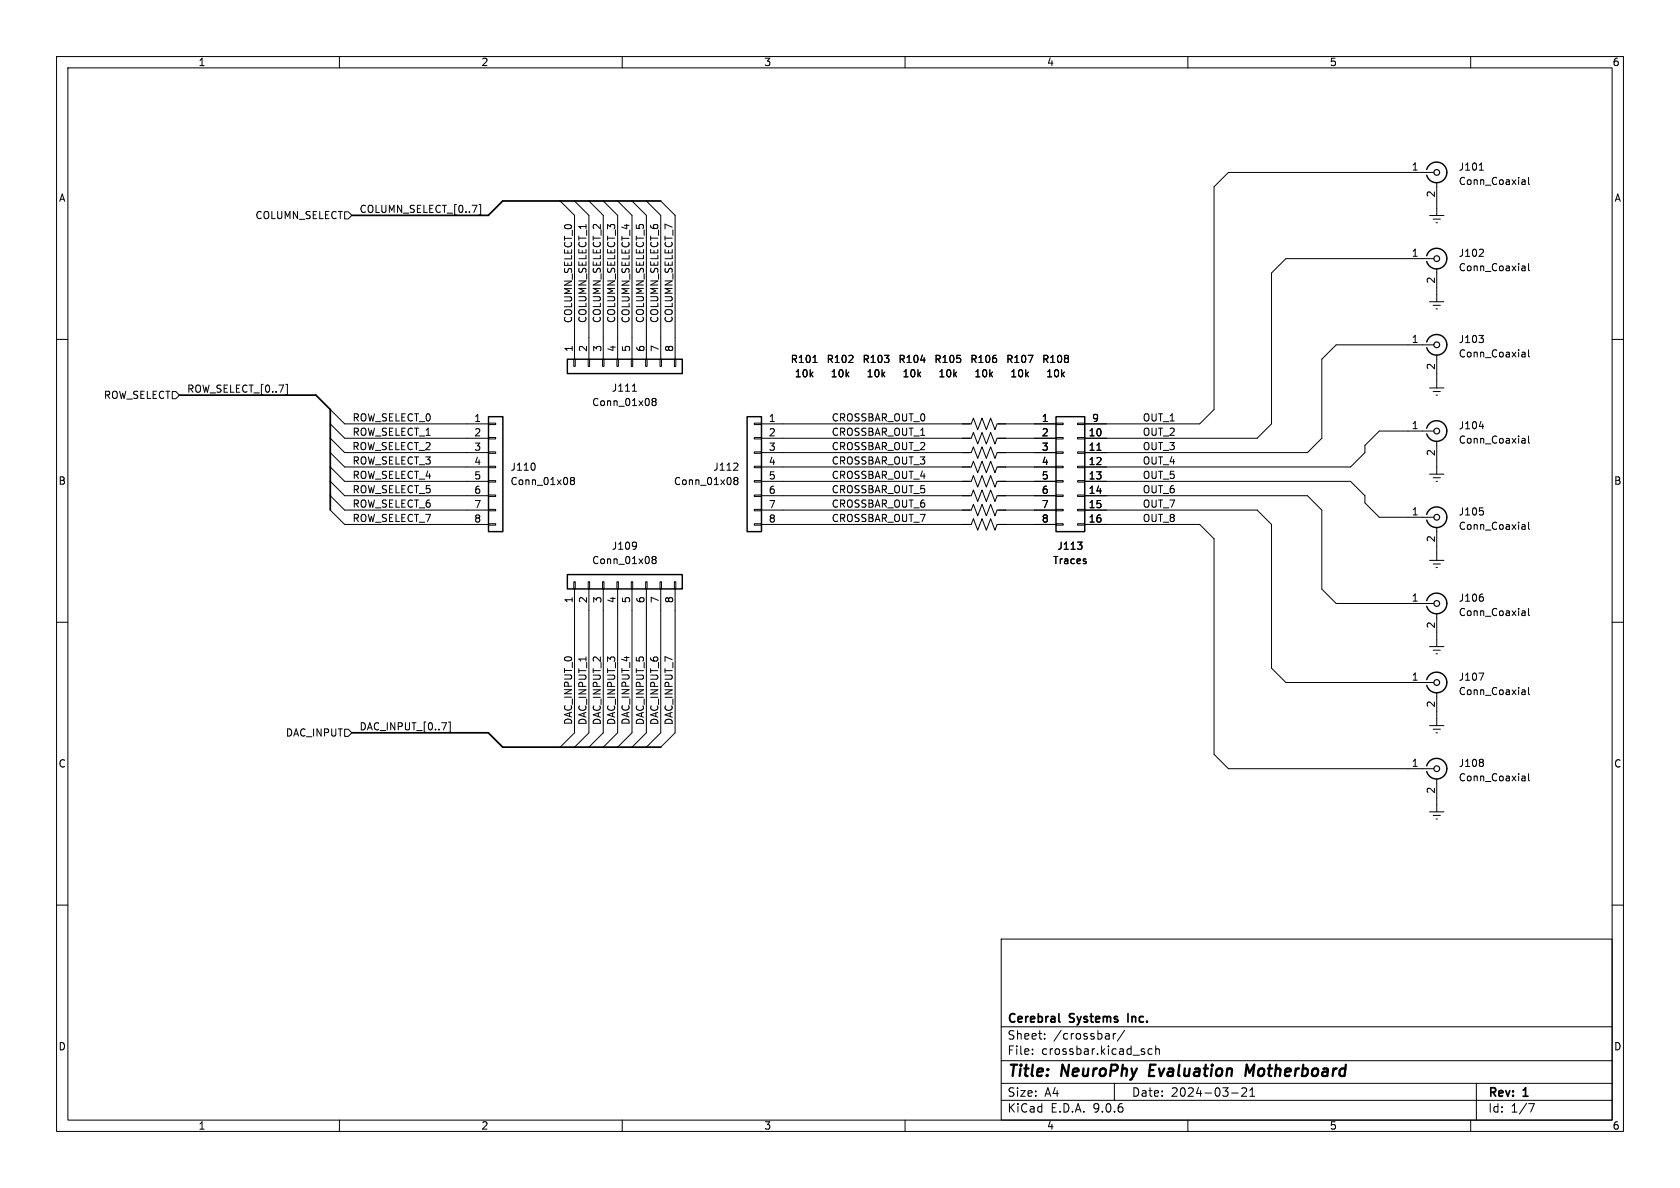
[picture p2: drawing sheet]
<svg xmlns="http://www.w3.org/2000/svg" width="297mm" height="210mm" viewBox="0 0 297 210" stroke-linecap="round" stroke-linejoin="round" font-family="sans-serif">
<g fill="none" stroke="#000" stroke-width=".18">
<path d="M10 10h277v190h-277zM12 12h273v186h-273zM60 10v2M110 10v2M160 10v2M210 10v2M260 10v2M60.9 37.4h.7l.6 .7-.6 .6h-.7zM84.7 36.2h.3v1.8h-.3M99 35.5l2.6 2.6v25.4M101.6 35.5l2.5 2.6v25.4M104.1 35.5l2.6 2.6v25.4"/>
<path d="M106.7 35.5l2.5 2.6v25.4M109.2 35.5l2.5 2.6v25.4M111.7 35.5l2.6 2.6v25.4M114.3 35.5l2.5 2.6v25.4M116.8 35.5l2.6 2.6v25.4M252.7 38.1h2.6M253.4 38.7h1.2M253.5 30.5h-36.3l-2.6 2.5v39.4l-2.5 2.5h-20.3M253.9 39.4h.2M254 32.3v5.8M261.5 30.1h.7M269.2 31.8h.4v.8"/>
<path d="M269.6 32.6h-.4M269.6 32.1h-.4M270.2 31.4v1l.2 .2M252.7 53.3h2.6M253.4 54h1.2M253.5 45.7h-26.2l-2.5 2.6v26.6l-2.6 2.6h-30.4M253.9 54.6h.2M254 47.5v5.8M261.5 59.3h.7l-.4 .5M262.1 44.1l.1 .2v.3l-.7 .7h.7M262.1 59.8l.1 .2-.1 .5M269.2 47h.2l.2 .2v.7"/>
<path d="M269.6 47.8l-.4 .1M269.6 47.3l-.4 .1M270.2 46.6v1.1l.2 .2M10 60h2M30.5 69.2h.6l.6 .7-.6 .6h-.6zM50.5 67.9h.3v1.9h-.3M58.4 77.5l2.5 2.5h25.5M58.4 72.4l2.5 2.5h25.5M58.4 74.9l2.5 2.6h25.5M86.4 74.8h1.2v.3h-1.2zM86.4 77.3h1.2v.3h-1.2zM86.4 79.9h1.2v.2h-1.2z"/>
<path d="M101.4 63.5h.3v1.3h-.3zM104 63.5h.2v1.3h-.2zM106.5 63.5h.3v1.3h-.3zM109.1 63.5h.2v1.3h-.2zM111.6 63.5h.3v1.3h-.3zM111.8 69.2h.7M114.1 63.5h.3v1.3h-.3zM115.5 71l-.2-.3 .2-.3h.3l.2 .3-.2 .3M115.5 71l-.2 .2v.4l.2 .1 .4-.1 .1-.1v-.3l-.2-.2M115.5 71h.3M116.7 63.5h.2v1.3h-.2zM119.2 63.5h.3v1.3h-.3z"/>
<path d="M133.3 74.8h1.3v.3h-1.3zM133.3 77.3h1.3v.3h-1.3zM133.3 79.9h1.3v.2h-1.3zM134.6 77.5h37.1l.4-1 .7 2 .8-2 .8 2 .7-2 .8 2 .4-1h10.4M134.6 74.9h37.1l.4-1 .7 2 .8-2 .8 2 .7-2 .8 2 .4-1h10.4M143.7 64.1h.7M162.8 63.7h.8M181.8 62.8h.8l-.5 1.3M186.7 74.8h1.3v.3h-1.3zM186.7 77.3h1.3v.3h-1.3zM186.7 79.9h1.3v.2h-1.3zM190.5 74.8h1.3v.3h-1.3z"/>
<path d="M190.5 77.3h1.3v.3h-1.3zM190.5 79.9h1.3v.2h-1.3zM193.9 79.6h.7M252.7 68.6h2.6M253.4 69.2h1.2M253.5 61h-17.3l-2.5 2.5v14l-2.6 2.5h-39.3M253.5 76.2h-9.7l-2.5 2.5v1.3l-2.5 2.6h-47M253.9 69.9h.2M254 62.7v5.9M254 78v5.8M261.5 75.4h.8M269.2 62.3h.2l.2 .1v.7"/>
<path d="M269.2 77.5h.2l.2 .2v.6M269.6 63l-.4 .1M269.6 62.6h-.4M269.6 78.3h-.4M269.6 77.8l-.4 .1M270.2 61.8v1.1l.2 .2M270.2 77.1v1.1l.2 .1M285 60h2M58.4 80l2.5 2.6h25.5M58.4 82.6l2.5 2.5h25.5M58.4 85.1l2.5 2.5h25.5M58.4 87.6l2.5 2.6h25.5"/>
<path d="M58.4 90.2l2.5 2.5h25.5M86.4 82.4h1.2v.3h-1.2zM86.4 85h1.2v.2h-1.2zM86.4 87.5h1.2v.3h-1.2zM86.4 90h1.2v.3h-1.2zM86.4 92.6h1.2v.2h-1.2zM94.5 82l.1 .3-.1 .7M101.1 84.9l-.3-.2 .3-.3h.2l.3 .2-.3 .3M101.1 84.9l-.3 .3 .1 .3 .2 .2 .3-.1 .2-.2v-.2l-.3-.3M101.1 84.9h.2M112.4 95.9l.1 .1a1.07 1.07 0 0 1-.2 1M112.5 96.4l-.1 .2"/>
<path d="M115.5 98.9l-.2-.2 .2-.3h.3l.2 .2-.2 .3M115.5 98.9l-.2 .3v.3l.2 .1h.4l.1-.2v-.2l-.2-.3M115.5 98.9h.3M130 84.9l-.3-.2 .3-.3h.2l.3 .2-.3 .3M130 84.9h.2M130 84.9l-.3 .3 .1 .3 .2 .2 .3-.1 .2-.2v-.2l-.3-.3M130.3 81.9l.2 .2-.1 .3-.7 .7h.8M133.3 82.4h1.3v.3h-1.3zM133.3 85h1.3v.2h-1.3zM133.3 87.5h1.3v.3h-1.3zM133.3 90h1.3v.3h-1.3zM133.3 92.6h1.3v.2h-1.3z"/>
<path d="M134.6 80h37.1l.4-1 .7 2 .8-2 .8 2 .7-2 .8 2 .4-1h10.4M134.6 92.7h37.1l.4-1 .7 2 .8-2 .8 2 .7-2 .8 2 .4-1h10.4M134.6 87.6h37.1l.4-1 .7 2 .8-2 .8 2 .7-2 .8 2 .4-1h10.4M134.6 90.2h37.1l.4-1 .7 2 .8-2 .8 2 .7-2 .8 2 .4-1h10.4M134.6 85.1h37.1l.4-1 .7 2 .8-2 .8 2 .7-2 .8 2 .4-1h10.4M134.6 82.6h37.1l.4-1.1 .7 2.1 .8-2.1 .8 2.1 .7-2.1 .8 2.1 .4-1h10.4M186.7 82.4h1.3v.3h-1.3zM186.7 85h1.3v.2h-1.3zM186.7 87.5h1.3v.3h-1.3zM186.7 90h1.3v.3h-1.3zM186.7 92.6h1.3v.2h-1.3zM190.5 82.4h1.3v.3h-1.3z"/>
<path d="M190.5 85h1.3v.2h-1.3zM190.5 87.5h1.3v.3h-1.3zM190.5 90h1.3v.3h-1.3zM190.5 92.6h1.3v.2h-1.3zM190.5 95.8h.8l-.4 .5M191.2 96.4l.1 .2-.1 .4M191.8 85.1h47l2.5 2.5v1.3l2.5 2.5h9.7M191.8 87.6h39.3l2.6 2.6v13.9l2.5 2.6h17.3M191.8 90.2h30.4l2.6 2.5v25.4l2.5 2.6h26.2M191.8 92.7h20.3l2.5 2.6v38.1l2.6 2.5h36.3M192 99.3v.3M252.7 99.1h2.6"/>
<path d="M252.7 83.8h2.6M253.4 99.7h1.2M253.4 84.5h1.2M253.9 85.1h.2M254 93.2v5.9M261.6 89.8h.6M262.1 90.3l.1 .2-.1 .5M269.2 92.7h.2l.2 .2v.7M269.6 93.5l-.4 .1M269.6 93l-.4 .1M270.2 92.3v1.1l.2 .2M10 110h2"/>
<path d="M101.4 102.8h.3v1.3h-.3zM101.6 104.1v25.4l-2.6 2.6M104 102.8h.2v1.3h-.2zM104.1 104.1v25.4l-2.5 2.6M106.5 102.8h.3v1.3h-.3zM106.7 104.1v25.4l-2.6 2.6M109.1 102.8h.2v1.3h-.2zM109.2 104.1v25.4l-2.5 2.6M111.6 102.8h.3v1.3h-.3zM111.7 104.1v25.4l-2.5 2.6M114.1 102.8h.3v1.3h-.3zM114.3 104.1v25.4l-2.6 2.6"/>
<path d="M116.7 102.8h.2v1.3h-.2zM116.8 104.1v25.4l-2.5 2.6M119.2 102.8h.3v1.3h-.3zM119.4 104.1v25.4l-2.6 2.6M252.7 114.3h2.6M253.4 114.9h1.2M253.9 100.3h.2M253.9 115.6h.2M254 108.5v5.8M261.5 119h.8l-.5 1.3M262.1 105.6l.1 .1-.1 .5M269.2 108h.2l.2 .2v.6"/>
<path d="M269.6 108.8h-.4M269.6 108.3h-.4M270.2 107.6v1l.2 .2M285 110h2M60.9 128.9h.7l.6 .6-.6 .7h-.7zM78.1 127.8h.8l-.5 1.2M79.3 127.6h.3v1.9h-.3M252.7 128.3h2.6M253.4 128.9h1.2M253.9 129.5h.2M254 122.4v5.9M254 137.7v5.8"/>
<path d="M262.1 134.3l.1 .2-.1 .2M262.1 134.8l.1 .2-.1 .4M269.2 121.9h.2l.2 .2v.7M269.2 137.2h.2l.2 .2v.6M269.6 138h-.4M269.6 137.5h-.4M269.6 122.7l-.4 .1M269.6 122.2l-.4 .1M270.2 121.5v1.1l.2 .2M270.2 136.8v1.1l.2 .1M252.7 143.5h2.6M253.4 144.1h1.2"/>
<path d="M253.9 144.8h.2M10 160h2M177 166h108v32h-108zM285 160h2M60 198v2M110 198v2M160 198v2M177 194.5h108M177 191.5h108M177 187.5h108M177 181.5h108M182.5 186.3v.1"/>
<path d="M182.5 185.5v.1M184.7 183.6v.1M184.7 182.8v.1M196.8 182.7v1M197 191.5v3M197.2 182.7l-.2 .1-.2 .2M198.8 182.1l-1.3 2M203.7 185.5l-.5-.1-.2 .3v.4l.1 .2h.6M204.3 185.5l.2-.1 .4 .1 .1 .9M204.3 184.9v1.5M210 198v2M217.7 193.2h1.2"/>
<path d="M219.5 192.4l.6-.1 .2 .1 .1 .3-.9 1.1h.9M221 193.8h.8M221 192.7l.4-.4v1.5M260 198v2M261 191.5v6.5M270.2 195.1h1l-.6 1.5"/>
</g>
<path d="M203.4 188.2l-.3 2h1M221.7 188.2l-.8 1.4-.5-1.4-.2 2" fill="none" stroke="#000" stroke-width=".4"/>
<path d="M116.8 35.5h-27.9l-2.6 2.6h-24.1M31.7 69.9h24.2l2.5 2.5v17.8M62.2 129.5h24.1l2.6 2.6h27.9M187.2 179.2v1.3l.2 .2M199.4 179.2v1.5" fill="none" stroke="#000" stroke-width=".3"/>
<g fill="none" stroke="#000" stroke-width=".25">
<path d="M252.2 30a1.81 1.81 0 0 1 2.8-1 1.81 1.81 0 0 1 0 2.9 1.81 1.81 0 0 1-2.8-.9M252.2 45.2a1.81 1.81 0 0 1 2.8-1 1.81 1.81 0 0 1 0 3 1.81 1.81 0 0 1-2.8-1M86.4 73.7h2.5v20.3h-2.5zM100.3 63.5h20.3v2.5h-20.3zM132.1 73.7h2.5v20.3h-2.5zM186.7 73.7h5.1v20.3h-5.1zM252.2 60.5a1.81 1.81 0 0 1 2.8-1 1.81 1.81 0 0 1 0 2.9 1.81 1.81 0 0 1-2.8-.9M252.2 75.7a1.81 1.81 0 0 1 2.8-1 1.81 1.81 0 0 1 0 3 1.81 1.81 0 0 1-2.8-1M252.2 90.9a1.81 1.81 0 0 1 2.8-1 1.81 1.81 0 0 1 0 3 1.81 1.81 0 0 1-2.8-1M100.3 101.6h20.3v2.5h-20.3zM252.2 106.2a1.81 1.81 0 0 1 2.8-1 1.81 1.81 0 0 1 0 2.9 1.81 1.81 0 0 1-2.8-.9M252.2 135.4a1.81 1.81 0 0 1 2.8-1 1.81 1.81 0 0 1 0 2.9 1.81 1.81 0 0 1-2.8-.9"/>
<path d="M252.2 120.1a1.81 1.81 0 0 1 2.8-1 1.81 1.81 0 0 1 0 3 1.81 1.81 0 0 1-2.8-.9"/>
</g>
<g fill="none" stroke="#000" stroke-width=".2">
<circle cx="254" cy="30.5" r=".51"/>
<circle cx="254" cy="45.7" r=".51"/>
<circle cx="254" cy="61" r=".51"/>
<circle cx="254" cy="76.2" r=".51"/>
<circle cx="254" cy="91.4" r=".51"/>
<circle cx="254" cy="106.7" r=".51"/>
<circle cx="254" cy="120.7" r=".51"/>
<circle cx="254" cy="135.9" r=".51"/>
</g>
<g font-size="2.8">
<text x="178" y="190.9">Title:</text>
<text x="187.7" y="190.9">NeuroPhy</text>
<text x="204" y="190.9">Evaluation</text>
<text x="221.8" y="190.9">Motherboard</text>
</g>
<g font-size="2.1">
<text x="178" y="184">Sheet:</text>
<text x="178" y="181.2">Cerebral</text>
<text x="186.2" y="184">/crossbar/</text>
<text x="189.2" y="181.2">Systems</text>
<text x="200.1" y="181.2">Inc.</text>
<text x="178" y="186.7">File:</text>
<text x="184.1" y="186.7">crossbar.kicad_sch</text>
<text x="178" y="196.9">KiCad</text>
<text x="178" y="194.1">Size:</text>
<text x="184.7" y="194.1">A4</text>
<text x="185.7" y="196.9">E.D.A.</text>
<text x="193.3" y="196.9">9.0.6</text>
<text x="200" y="194.1">Date:</text>
<text x="207" y="194.1">2024-03-21</text>
<text x="263" y="194.3">Rev:</text>
<text x="263" y="196.9">Id:</text>
<text x="267.1" y="196.9">1/7</text>
<text x="269.4" y="194.3">1</text>
</g>
<g font-size="1.8">
<text x="35" y="11.9">1</text>
<text x="85" y="11.9">2</text>
<text x="135" y="11.9">3</text>
<text x="185" y="11.9">4</text>
<text x="235" y="11.9">5</text>
<text x="285" y="11.9">6</text>
<text x="10.3" y="35.9">A</text>
<text x="249.5" y="30.2">1</text>
<text x="253.7" y="35" transform="rotate(-90 253.7 35)">2</text>
<text x="257.8" y="30.4">J101</text>
<text x="257.8" y="32.9">Conn_Coaxial</text>
<text x="285.3" y="35.9">A</text>
<text x="45.1" y="38.9">COLUMN_SELECT</text>
<text x="63.5" y="37.7">COLUMN_SELECT_[0..7]</text>
<text x="249.5" y="45.5">1</text>
<text x="257.8" y="45.6">J102</text>
<text x="253.7" y="50.2" transform="rotate(-90 253.7 50.2)">2</text>
<text x="257.8" y="48.1">Conn_Coaxial</text>
<text x="101.2" y="57.2" transform="rotate(-90 101.2 57.2)">COLUMN_SELECT_0</text>
<text x="103.8" y="57.2" transform="rotate(-90 103.8 57.2)">COLUMN_SELECT_1</text>
<text x="106.3" y="57.2" transform="rotate(-90 106.3 57.2)">COLUMN_SELECT_2</text>
<text x="108.8" y="57.2" transform="rotate(-90 108.8 57.2)">COLUMN_SELECT_3</text>
<text x="111.4" y="57.2" transform="rotate(-90 111.4 57.2)">COLUMN_SELECT_4</text>
<text x="113.9" y="57.2" transform="rotate(-90 113.9 57.2)">COLUMN_SELECT_5</text>
<text x="116.5" y="57.2" transform="rotate(-90 116.5 57.2)">COLUMN_SELECT_6</text>
<text x="119" y="57.2" transform="rotate(-90 119 57.2)">COLUMN_SELECT_7</text>
<text x="101.3" y="62.3" transform="rotate(-90 101.3 62.3)">1</text>
<text x="103.9" y="62.3" transform="rotate(-90 103.9 62.3)">2</text>
<text x="106.4" y="62.3" transform="rotate(-90 106.4 62.3)">3</text>
<text x="108.9" y="62.3" transform="rotate(-90 108.9 62.3)">4</text>
<text x="111.5" y="62.3" transform="rotate(-90 111.5 62.3)">5</text>
<text x="114" y="62.3" transform="rotate(-90 114 62.3)">6</text>
<text x="116.6" y="62.3" transform="rotate(-90 116.6 62.3)">7</text>
<text x="119.1" y="62.3" transform="rotate(-90 119.1 62.3)">8</text>
<text x="139.7" y="64.4">R101</text>
<text x="146" y="64.4">R102</text>
<text x="152.4" y="64.4">R103</text>
<text x="158.7" y="64.4">R104</text>
<text x="165.1" y="64.4">R105</text>
<text x="171.4" y="64.4">R106</text>
<text x="177.8" y="64.4">R107</text>
<text x="184.1" y="64.4">R108</text>
<text x="249.5" y="60.7">1</text>
<text x="253.7" y="65.5" transform="rotate(-90 253.7 65.5)">2</text>
<text x="257.8" y="60.8">J103</text>
<text x="257.8" y="63.4">Conn_Coaxial</text>
<text x="18.3" y="70.7">ROW_SELECT</text>
<text x="33" y="69.5">ROW_SELECT_[0..7]</text>
<text x="104.6" y="72">Conn_01x08</text>
<text x="108.1" y="69.4">J111</text>
<text x="140.4" y="66.9">10k</text>
<text x="146.8" y="66.9">10k</text>
<text x="153.1" y="66.9">10k</text>
<text x="159.5" y="66.9">10k</text>
<text x="165.8" y="66.9">10k</text>
<text x="172.2" y="66.9">10k</text>
<text x="178.5" y="66.9">10k</text>
<text x="184.9" y="66.9">10k</text>
<text x="62.2" y="74.6">ROW_SELECT_0</text>
<text x="62.2" y="77.1">ROW_SELECT_1</text>
<text x="83.7" y="74.7">1</text>
<text x="83.7" y="77.2">2</text>
<text x="135.8" y="74.7">1</text>
<text x="135.8" y="77.2">2</text>
<text x="146.9" y="74.6">CROSSBAR_OUT_0</text>
<text x="146.9" y="77.1">CROSSBAR_OUT_1</text>
<text x="184.1" y="74.7">1</text>
<text x="184.1" y="77.2">2</text>
<text x="192.4" y="77.2">10</text>
<text x="193" y="74.7">9</text>
<text x="201.9" y="77.1">OUT_2</text>
<text x="201.9" y="74.6">OUT_1</text>
<text x="249.5" y="75.9">1</text>
<text x="257.8" y="76.1">J104</text>
<text x="62.2" y="79.7">ROW_SELECT_2</text>
<text x="62.2" y="82.2">ROW_SELECT_3</text>
<text x="83.7" y="79.8">3</text>
<text x="83.7" y="82.3">4</text>
<text x="90.1" y="83.4">J110</text>
<text x="126" y="83.4">J112</text>
<text x="135.8" y="79.8">3</text>
<text x="135.8" y="82.3">4</text>
<text x="146.9" y="79.7">CROSSBAR_OUT_2</text>
<text x="146.9" y="82.2">CROSSBAR_OUT_3</text>
<text x="184.1" y="79.8">3</text>
<text x="184.1" y="82.3">4</text>
<text x="192.4" y="79.8">11</text>
<text x="192.4" y="82.3">12</text>
<text x="201.9" y="82.2">OUT_4</text>
<text x="201.9" y="79.7">OUT_3</text>
<text x="253.7" y="80.7" transform="rotate(-90 253.7 80.7)">2</text>
<text x="257.8" y="78.6">Conn_Coaxial</text>
<text x="10.3" y="85.9">B</text>
<text x="62.2" y="84.7">ROW_SELECT_4</text>
<text x="62.2" y="89.8">ROW_SELECT_6</text>
<text x="62.2" y="87.3">ROW_SELECT_5</text>
<text x="83.7" y="84.8">5</text>
<text x="83.7" y="87.4">6</text>
<text x="83.7" y="89.9">7</text>
<text x="90.1" y="86">Conn_01x08</text>
<text x="119" y="86">Conn_01x08</text>
<text x="135.8" y="84.8">5</text>
<text x="135.8" y="87.4">6</text>
<text x="135.8" y="89.9">7</text>
<text x="146.9" y="89.8">CROSSBAR_OUT_6</text>
<text x="146.9" y="84.7">CROSSBAR_OUT_4</text>
<text x="146.9" y="87.3">CROSSBAR_OUT_5</text>
<text x="184.1" y="84.8">5</text>
<text x="184.1" y="87.4">6</text>
<text x="184.1" y="89.9">7</text>
<text x="192.4" y="84.8">13</text>
<text x="192.4" y="87.4">14</text>
<text x="192.4" y="89.9">15</text>
<text x="201.9" y="87.3">OUT_6</text>
<text x="201.9" y="89.8">OUT_7</text>
<text x="201.9" y="84.7">OUT_5</text>
<text x="285.3" y="85.9">B</text>
<text x="62.2" y="92.4">ROW_SELECT_7</text>
<text x="83.7" y="92.5">8</text>
<text x="135.8" y="92.5">8</text>
<text x="146.9" y="92.4">CROSSBAR_OUT_7</text>
<text x="184.1" y="92.5">8</text>
<text x="192.4" y="92.5">16</text>
<text x="201.9" y="92.4">OUT_8</text>
<text x="249.5" y="91.2">1</text>
<text x="253.7" y="96" transform="rotate(-90 253.7 96)">2</text>
<text x="257.8" y="91.3">J105</text>
<text x="257.8" y="93.9">Conn_Coaxial</text>
<text x="104.6" y="99.9">Conn_01x08</text>
<text x="108.1" y="97.4">J109</text>
<text x="186.1" y="99.9">Traces</text>
<text x="186.8" y="97.4">J113</text>
<text x="101.3" y="106.7" transform="rotate(-90 101.3 106.7)">1</text>
<text x="103.9" y="106.7" transform="rotate(-90 103.9 106.7)">2</text>
<text x="106.4" y="106.7" transform="rotate(-90 106.4 106.7)">3</text>
<text x="108.9" y="106.7" transform="rotate(-90 108.9 106.7)">4</text>
<text x="111.5" y="106.7" transform="rotate(-90 111.5 106.7)">5</text>
<text x="114" y="106.7" transform="rotate(-90 114 106.7)">6</text>
<text x="116.6" y="106.7" transform="rotate(-90 116.6 106.7)">7</text>
<text x="119.1" y="106.7" transform="rotate(-90 119.1 106.7)">8</text>
<text x="249.5" y="106.4">1</text>
<text x="257.8" y="106.6">J106</text>
<text x="253.7" y="111.2" transform="rotate(-90 253.7 111.2)">2</text>
<text x="257.8" y="109.1">Conn_Coaxial</text>
<text x="249.5" y="120.4">1</text>
<text x="253.7" y="125.2" transform="rotate(-90 253.7 125.2)">2</text>
<text x="257.8" y="120.5">J107</text>
<text x="257.8" y="123.1">Conn_Coaxial</text>
<text x="50.4" y="130.4">DAC_INPUT</text>
<text x="63.5" y="129.2">DAC_INPUT_[0..7]</text>
<text x="101.2" y="128.2" transform="rotate(-90 101.2 128.2)">DAC_INPUT_0</text>
<text x="103.8" y="128.3" transform="rotate(-90 103.8 128.3)">DAC_INPUT_1</text>
<text x="106.3" y="128.3" transform="rotate(-90 106.3 128.3)">DAC_INPUT_2</text>
<text x="108.8" y="128.3" transform="rotate(-90 108.8 128.3)">DAC_INPUT_3</text>
<text x="111.4" y="128.2" transform="rotate(-90 111.4 128.2)">DAC_INPUT_4</text>
<text x="113.9" y="128.3" transform="rotate(-90 113.9 128.3)">DAC_INPUT_5</text>
<text x="116.5" y="128.3" transform="rotate(-90 116.5 128.3)">DAC_INPUT_6</text>
<text x="119" y="128.3" transform="rotate(-90 119 128.3)">DAC_INPUT_7</text>
<text x="10.3" y="135.9">C</text>
<text x="249.5" y="135.6">1</text>
<text x="257.8" y="135.8">J108</text>
<text x="285.3" y="135.9">C</text>
<text x="253.7" y="140.4" transform="rotate(-90 253.7 140.4)">2</text>
<text x="257.8" y="138.3">Conn_Coaxial</text>
<text x="10.3" y="185.9">D</text>
<text x="285.3" y="185.9">D</text>
<text x="35" y="199.9">1</text>
<text x="85" y="199.9">2</text>
<text x="135" y="199.9">3</text>
<text x="185" y="199.9">4</text>
<text x="235" y="199.9">5</text>
<text x="285" y="199.9">6</text>
</g>
</svg>
